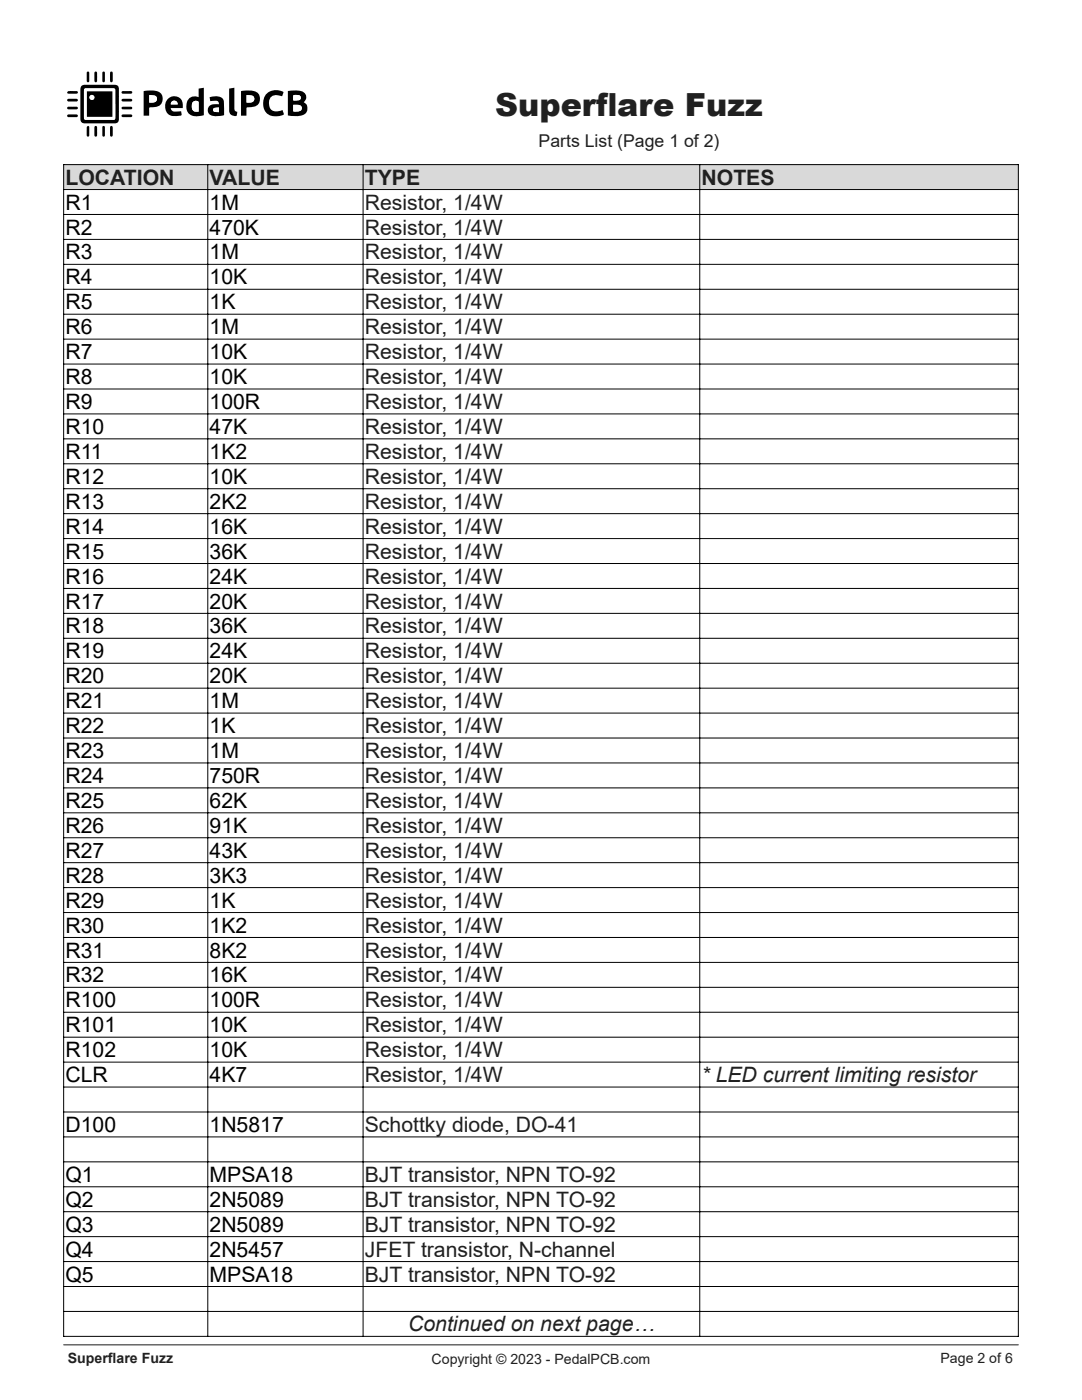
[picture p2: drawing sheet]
<svg xmlns="http://www.w3.org/2000/svg" width="216mm" height="279mm" viewBox="0 0 216 279" stroke-linecap="round" stroke-linejoin="round" font-family="sans-serif">
<path d="M12.7 268.4h190.5" fill="none" stroke="#231f20" stroke-width=".2"/>
<path d="M12.7 12.7v16.4h49.3v-16.4zM16.3 17.1a3.5 3.5 0 0 0-.3 2.2v3a3.4 3.4 0 0 0 .3 2.1 3.5 3.5 0 0 0 2.1 .2h3a3.5 3.5 0 0 0 2.1-.2l.2-.7v-5.4a.99 .99 0 0 0-.9-1.4h-4.4a3.5 3.5 0 0 0-2.1 .2zM57.4 18.2v4.8l1.6 .2a1.84 1.84 0 0 0 2.3-1.7 1.09 1.09 0 0 0-.7-1.1 1.31 1.31 0 0 0 .4-1.5 1.31 1.31 0 0 0-1.4-.8zM39.6 17.7v1.7a1.77 1.77 0 0 0-1.9 .3 1.77 1.77 0 0 0-.5 1.8 1.92 1.92 0 0 0 2.5 1.7l1-.2v-5.5zM28.7 18.2v4.9h1.1v-1.6l.2-.1a1.92 1.92 0 0 0 2.5-1.9 1.67 1.67 0 0 0-1.9-1.4zM48.1 18.2v4.9h1.1v-1.6a4.5 4.5 0 0 0 2.2-.6 1.7 1.7 0 0 0 .3-2 1.7 1.7 0 0 0-1.8-.8zM53.1 18.8a2.66 2.66 0 0 0-.3 3.2 2.66 2.66 0 0 0 3 1.2l.9-.4-.3-.8a1.79 1.79 0 0 1-2.6-.6l-.1-.3a1.58 1.58 0 0 1 .5-1.8 1.58 1.58 0 0 1 1.8-.1h.3l.3-.8a2.76 2.76 0 0 0-3.5 .4zM33.6 19.7a2.03 2.03 0 0 0-.4 2.5 2.03 2.03 0 0 0 2.4 .9l.6-.1-.1-.8-.9 .1a.86 .86 0 0 1-1.1-.7h2.4a1.78 1.78 0 0 0-.7-2.1 1.78 1.78 0 0 0-2.2 .2zM41.8 19.4l.2 .8 .8-.1a.64 .64 0 0 1 .9 .7 1.94 1.94 0 0 0-2.2 .8 1.21 1.21 0 0 0 1.4 1.6l1.8-.2v-2.2a1.44 1.44 0 0 0-2-1.6zM45.7 17.7v3.8a1.19 1.19 0 0 0 .3 1.3 1.19 1.19 0 0 0 1.2 .3l.2-.8a.59 .59 0 0 1-.6-.7v-4.1zM13.4 19.8v.3l.3 .2h1.5l.3-.3-.3-.3zM24.3 19.8v.3l.3 .2h1.5l.3-.3-.3-.3zM13.4 23v.3l.3 .1h1.5l.3-.3-.3-.3zM24.3 22.9v.4l.3 .1h1.5l.3-.3-.3-.3zM18.9 25.2l-.1 1.8 .3 .3 .2-.1 .1-.2v-1.5l-.1-.3zM18.9 14.3l-.1 1.8 .3 .3 .3-.3v-1.5l-.1-.3zM24.3 18.3v.3l.2 .1h1.6l.3-.3-.3-.2zM24.3 21.4v.3l.2 .1h1.6l.3-.3-.3-.2zM22.1 14.3l-.1 1.8 .2 .3 .3-.3v-1.5l-.1-.3zM22.1 25.2l-.1 1.8 .2 .3 .3-.3v-1.6l-.1-.2zM13.4 21.4v.3l.3 .1h1.5l.3-.2-.3-.3zM13.5 18.3l-.1 .3 .3 .1h1.5l.3-.3-.3-.2zM20.5 14.3l-.1 1.8 .3 .3 .2-.3v-1.5l-.1-.3zM17.4 25.2l-.1 1.8 .3 .3 .2-.3v-1.6l-.1-.2zM17.4 14.3l-.1 1.8 .3 .3 .2-.3v-1.5l-.1-.3zM20.5 25.2l-.1 1.8 .3 .3 .2-.3v-1.6l-.1-.2z" fill-rule="evenodd" fill="#fff"/>
<g fill="#000">
<path d="M13.5 18.3l1.7-.1 .3 .2-.3 .3h-1.5l-.3-.1z" fill-rule="evenodd"/>
<path d="M17.4 14.3h.3l.1 .3v1.5l-.2 .3-.3-.3z" fill-rule="evenodd"/>
<path d="M18.9 14.3h.4l.1 .3v1.5l-.3 .3-.3-.3z" fill-rule="evenodd"/>
<path d="M20.5 14.3h.3l.1 .3v1.5l-.2 .3-.3-.3z" fill-rule="evenodd"/>
<path d="M22.1 14.3h.3l.1 .3v1.5l-.3 .3-.2-.3z" fill-rule="evenodd"/>
<path d="M24.3 19.8l1.8-.1 .3 .3-.3 .3h-1.5l-.3-.2z" fill-rule="evenodd"/>
<path d="M24.3 18.3l1.8-.1 .3 .2-.3 .3h-1.6l-.2-.1z" fill-rule="evenodd"/>
<path d="M28.7 18.2l.2-.1a5.1 5.1 0 0 1 3 .4 1.71 1.71 0 0 1 .4 2 1.71 1.71 0 0 1-2 .9l-.5 .1v1.6h-1.1zM29.8 19v1.5a1.44 1.44 0 0 0 1.5-.5 .77 .77 0 0 0-.2-.8 .77 .77 0 0 0-.8-.2z" fill-rule="evenodd"/>
<path d="M39.6 17.7l1.1-.2v5.5a2.72 2.72 0 0 1-3.3-.7 2.21 2.21 0 0 1 1-3l1.2 .1zM38.5 20.3a1.19 1.19 0 0 0 .6 2h.5v-2a.78 .78 0 0 0-1.1 0z" fill-rule="evenodd"/>
<path d="M45.7 17.7l1.1-.2v4.1a.59 .59 0 0 0 .6 .7l-.2 .8a1.19 1.19 0 0 1-1.2-.3 1.19 1.19 0 0 1-.3-1.3z" fill-rule="evenodd"/>
<path d="M48.1 18.2l.2-.1a4.9 4.9 0 0 1 3.2 .5 1.7 1.7 0 0 1 .2 2 1.7 1.7 0 0 1-1.8 .8l-.7 .1v1.6h-1.1zM49.2 19v1.5a1.06 1.06 0 0 0 1.5-1 1.38 1.38 0 0 0-1.5-.5z" fill-rule="evenodd"/>
<path d="M57.4 18.2l1.7-.2a1.65 1.65 0 0 1 2 1.4l-.1 .4-.4 .6a1.41 1.41 0 0 1 .7 1.6 1.41 1.41 0 0 1-1.3 1.1l-1 .1-1.6-.2zM58.5 20.9v1.3l.7 .1a.74 .74 0 0 0 .9-.3 .74 .74 0 0 0 0-.9l-.6-.2zM58.6 19l-.1 .9a1.42 1.42 0 0 0 1.5-.2 .67 .67 0 0 0-.2-.7 .67 .67 0 0 0-.7-.1z" fill-rule="evenodd"/>
<path d="M13.4 21.4l1.8-.1 .3 .3-.3 .2h-1.5l-.3-.1z" fill-rule="evenodd"/>
<path d="M13.4 23l1.8-.2 .3 .3-.3 .3h-1.5l-.3-.1z" fill-rule="evenodd"/>
<path d="M13.4 19.8l1.8-.1 .3 .3-.3 .3h-1.5l-.3-.2z" fill-rule="evenodd"/>
<path d="M17.4 25.2h.3l.1 .2v1.6l-.2 .3-.3-.3z" fill-rule="evenodd"/>
<path d="M18.9 25.2h.4l.1 .3v1.5l-.1 .2-.2 .1-.3-.3z" fill-rule="evenodd"/>
<path d="M20.5 25.2h.3l.1 .2v1.6l-.2 .3-.3-.3z" fill-rule="evenodd"/>
<path d="M22.1 25.2h.3l.1 .2v1.6l-.3 .3-.2-.3z" fill-rule="evenodd"/>
<path d="M16.3 17.1a3.5 3.5 0 0 1 2.1-.2h3a3.6 3.6 0 0 1 2.1 .2l.2 .7v5.4a.99 .99 0 0 1-.9 1.4h-4.4a3.5 3.5 0 0 1-2.1-.2 3.4 3.4 0 0 1-.3-2.1v-3a3.5 3.5 0 0 1 .3-2.2zM16.9 17.7l-.1 .3v5.8l.4 .1h5.6l.2-.3v-5.8l-.4-.2z" fill-rule="evenodd"/>
<path d="M24.3 21.4l1.8-.1 .3 .2-.3 .3h-1.6l-.2-.1z" fill-rule="evenodd"/>
<path d="M24.3 22.9l1.8-.1 .3 .3-.3 .3h-1.5l-.3-.1z" fill-rule="evenodd"/>
<path d="M33.6 19.7a1.78 1.78 0 0 1 2.2-.2 1.78 1.78 0 0 1 .7 2.1h-2.4a1 1 0 0 0 1.4 .7l.6-.1 .1 .7a2.8 2.8 0 0 1-2.8-.3 2.32 2.32 0 0 1 .2-2.9zM34.2 20.3l-.1 .5h1.4a.7 .7 0 0 0-.5-.7 .7 .7 0 0 0-.8 .2z" fill-rule="evenodd"/>
<path d="M41.8 19.4a2.18 2.18 0 0 1 2.8 .6l.1 3a3.7 3.7 0 0 1-2.9-.2 1.24 1.24 0 0 1-.1-1.5 1.24 1.24 0 0 1 1.4-.5h.6a.74 .74 0 0 0-.4-.7 .74 .74 0 0 0-.8 0l-.5 .1zM42.6 21.6l-.1 .1a.41 .41 0 0 0 .3 .6l.9 .1v-.9z" fill-rule="evenodd"/>
<path d="M53.1 18.8a2.76 2.76 0 0 1 3.5-.4l-.3 .8h-.3a1.67 1.67 0 0 0-2.3 .7 1.67 1.67 0 0 0 .9 2.3h.7l1.1-.2 .3 .8a2.7 2.7 0 0 1-4.1-1.5v-1.3z" fill-rule="evenodd"/>
</g>
<g fill="#fff">
<path d="M16.9 17.7l5.7-.1 .4 .2v5.8l-.2 .3h-5.6l-.4-.1v-5.8zM17.3 18.2v5.1h5.1v-5.1z" fill-rule="evenodd"/>
<path d="M58.5 20.9h.7a.74 .74 0 0 1 .8 .2 .74 .74 0 0 1 .1 .9l-.5 .2h-1.1z" fill-rule="evenodd"/>
<path d="M58.6 19l.5-.1a.64 .64 0 0 1 .7 .2 .64 .64 0 0 1 .1 .8l-1.4 .1z" fill-rule="evenodd"/>
<path d="M38.5 20.3a.72 .72 0 0 1 1.1 .1v1.9a1.03 1.03 0 0 1-1.1-.2 1.03 1.03 0 0 1-.2-1.1z" fill-rule="evenodd"/>
<path d="M29.8 19h.5a.78 .78 0 0 1 1 .8 .78 .78 0 0 1-1.1 .7h-.4z" fill-rule="evenodd"/>
<path d="M49.2 19h.5a.79 .79 0 0 1 1 .8 .79 .79 0 0 1-1 .7h-.5z" fill-rule="evenodd"/>
<path d="M34.2 20.3a.7 .7 0 0 1 .8-.2 .7 .7 0 0 1 .5 .7h-1.4z" fill-rule="evenodd"/>
<path d="M42.6 21.6l1.1-.1v.9l-.9-.1a.42 .42 0 0 1-.3-.3 .42 .42 0 0 1 .1-.4z" fill-rule="evenodd"/>
</g>
<path d="M17.3 18.2v5.1h5.1v-5.1zM17.9 19.4a.49 .49 0 0 0 .9 0 .49 .49 0 0 0-.9 0z" fill-rule="evenodd" fill="#000"/>
<circle cx="18.3" cy="19.4" r=".49" fill="#fff"/>
<path d="M12.7 32.9h190.5v4.9h-190.5z" fill-rule="evenodd" fill="#d9d9d9"/>
<path d="M139.6 127.4v64.7h63.6v-64.7zM139.6 197v5h63.6v-5z" fill-rule="evenodd" fill="#fff"/>
<g fill="none" stroke="#000" stroke-width=".2">
<path d="M12.7 32.8v234M12.7 32.9h190.5M12.7 37.8h190.5M41.5 32.9v233.8M72.4 32.9v233.8M139.6 32.9v233.8M203.2 32.8v234M12.7 42.8h190.5M12.7 47.8h190.5M12.7 52.8h190.5M12.7 57.7h190.5M12.7 62.7h190.5"/>
<path d="M12.7 67.7h190.5M12.7 72.7h190.5M12.7 77.6h190.5M12.7 82.6h190.5M12.7 87.6h190.5M12.7 92.6h190.5M12.7 97.5h190.5M12.7 102.5h190.5M12.7 107.5h190.5M12.7 112.5h190.5M12.7 117.4h190.5M12.7 122.4h190.5"/>
<path d="M12.7 127.4h190.5M12.7 132.4h190.5M12.7 137.3h190.5M12.7 142.3h190.5M12.7 147.3h190.5M12.7 152.3h190.5M12.7 157.2h190.5M12.7 162.2h190.5M12.7 167.2h190.5M12.7 172.2h190.5M12.7 177.1h190.5M12.7 182.1h190.5"/>
<path d="M12.7 187.1h190.5M12.7 192.1h190.5M12.7 197h190.5M12.7 202h190.5M12.7 207h190.5M12.7 212h190.5M12.7 216.9h190.5M12.7 221.9h190.5M12.7 226.9h190.5M12.7 231.9h190.5M12.7 236.8h190.5M12.7 241.8h190.5"/>
<path d="M12.7 246.8h190.5M12.7 251.8h190.5M12.7 256.7h190.5M12.7 261.7h190.5M12.7 266.7h190.5"/>
</g>
<g font-size="6.3" fill="#231f20">
<text x="98.8" y="23.1">Superf</text>
<text x="118.9" y="23.1">lare Fuzz</text>
</g>
<g font-size="4.2" fill="#231f20">
<text x="13.1" y="36.9">LOCATION</text>
<text x="41.8" y="36.9">VALUE</text>
<text x="72.8" y="36.9">TYPE</text>
<text x="72.8" y="41.8">Resistor, 1/4W</text>
<text x="140" y="36.9">NOTES</text>
<text x="72.8" y="46.8">Resistor, 1/4W</text>
<text x="72.8" y="51.8">Resistor, 1/4W</text>
<text x="72.8" y="56.8">Resistor, 1/4W</text>
<text x="72.8" y="61.7">Resistor, 1/4W</text>
<text x="72.8" y="66.7">Resistor, 1/4W</text>
<text x="72.8" y="71.7">Resistor, 1/4W</text>
<text x="72.8" y="76.7">Resistor, 1/4W</text>
<text x="72.8" y="81.6">Resistor, 1/4W</text>
<text x="72.8" y="86.6">Resistor, 1/4W</text>
<text x="72.8" y="91.6">Resistor, 1/4W</text>
<text x="72.8" y="96.6">Resistor, 1/4W</text>
<text x="72.8" y="101.5">Resistor, 1/4W</text>
<text x="72.8" y="106.5">Resistor, 1/4W</text>
<text x="72.8" y="111.5">Resistor, 1/4W</text>
<text x="72.8" y="116.5">Resistor, 1/4W</text>
<text x="72.8" y="121.4">Resistor, 1/4W</text>
<text x="72.8" y="126.4">Resistor, 1/4W</text>
<text x="72.8" y="131.4">Resistor, 1/4W</text>
<text x="72.8" y="136.4">Resistor, 1/4W</text>
<text x="72.8" y="141.3">Resistor, 1/4W</text>
<text x="72.8" y="146.3">Resistor, 1/4W</text>
<text x="72.8" y="151.3">Resistor, 1/4W</text>
<text x="72.8" y="156.3">Resistor, 1/4W</text>
<text x="72.8" y="161.2">Resistor, 1/4W</text>
<text x="72.8" y="166.2">Resistor, 1/4W</text>
<text x="72.8" y="171.2">Resistor, 1/4W</text>
<text x="72.8" y="176.2">Resistor, 1/4W</text>
<text x="72.8" y="181.1">Resistor, 1/4W</text>
<text x="72.8" y="186.1">Resistor, 1/4W</text>
<text x="72.8" y="191.1">Resistor, 1/4W</text>
<text x="72.8" y="196.1">Resistor, 1/4W</text>
<text x="72.8" y="201">Resistor, 1/4W</text>
<text x="72.8" y="206">Resistor, 1/4W</text>
<text x="72.8" y="211">Resistor, 1/4W</text>
<text x="72.8" y="216">Resistor, 1/4W</text>
<text x="140" y="216">* LED current limiting resistor</text>
<text x="72.8" y="225.9">Schottky diode, DO-41</text>
<text x="72.8" y="235.9">BJT transistor, NPN TO-92</text>
<text x="72.8" y="240.9">BJT transistor, NPN TO-92</text>
<text x="72.8" y="245.8">BJT transistor, NPN TO-92</text>
<text x="72.8" y="250.8">JFET transistor, N-channel</text>
<text x="72.8" y="255.8">BJT transistor, NPN TO-92</text>
<text x="81.4" y="265.7">Continued on next page…</text>
</g>
<g font-size="4.2">
<text x="13.1" y="41.8">R1</text>
<text x="41.8" y="41.8">1M</text>
<text x="13.1" y="46.8">R2</text>
<text x="41.8" y="46.8">470K</text>
<text x="13.1" y="51.8">R3</text>
<text x="41.8" y="51.8">1M</text>
<text x="13.1" y="56.8">R4</text>
<text x="41.8" y="56.8">10K</text>
<text x="13.1" y="61.7">R5</text>
<text x="41.8" y="61.7">1K</text>
<text x="13.1" y="66.7">R6</text>
<text x="13.1" y="71.7">R7</text>
<text x="41.8" y="66.7">1M</text>
<text x="41.8" y="71.7">10K</text>
<text x="13.1" y="76.7">R8</text>
<text x="41.8" y="76.7">10K</text>
<text x="13.1" y="81.6">R9</text>
<text x="41.8" y="81.6">100R</text>
<text x="13.1" y="86.6">R10</text>
<text x="41.8" y="86.6">47K</text>
<text x="13.1" y="91.6">R11</text>
<text x="41.8" y="91.6">1K2</text>
<text x="13.1" y="96.6">R12</text>
<text x="13.1" y="101.5">R13</text>
<text x="41.8" y="96.6">10K</text>
<text x="41.8" y="101.5">2K2</text>
<text x="13.1" y="106.5">R14</text>
<text x="41.8" y="106.5">16K</text>
<text x="13.1" y="111.5">R15</text>
<text x="41.8" y="111.5">36K</text>
<text x="13.1" y="116.5">R16</text>
<text x="41.8" y="116.5">24K</text>
<text x="13.1" y="121.4">R17</text>
<text x="41.8" y="121.4">20K</text>
<text x="13.1" y="126.4">R18</text>
<text x="13.1" y="131.4">R19</text>
<text x="41.8" y="126.4">36K</text>
<text x="41.8" y="131.4">24K</text>
<text x="13.1" y="136.4">R20</text>
<text x="41.8" y="136.4">20K</text>
<text x="13.1" y="141.3">R21</text>
<text x="41.8" y="141.3">1M</text>
<text x="13.1" y="146.3">R22</text>
<text x="41.8" y="146.3">1K</text>
<text x="13.1" y="151.3">R23</text>
<text x="41.8" y="151.3">1M</text>
<text x="13.1" y="156.3">R24</text>
<text x="13.1" y="161.2">R25</text>
<text x="41.8" y="156.3">750R</text>
<text x="41.8" y="161.2">62K</text>
<text x="13.1" y="166.2">R26</text>
<text x="41.8" y="166.2">91K</text>
<text x="13.1" y="171.2">R27</text>
<text x="41.8" y="171.2">43K</text>
<text x="13.1" y="176.2">R28</text>
<text x="41.8" y="176.2">3K3</text>
<text x="13.1" y="181.1">R29</text>
<text x="41.8" y="181.1">1K</text>
<text x="13.1" y="186.1">R30</text>
<text x="13.1" y="191.1">R31</text>
<text x="41.8" y="186.1">1K2</text>
<text x="41.8" y="191.1">8K2</text>
<text x="13.1" y="196.1">R32</text>
<text x="41.8" y="196.1">16K</text>
<text x="13.1" y="201">R100</text>
<text x="41.8" y="201">100R</text>
<text x="13.1" y="206">R101</text>
<text x="41.8" y="206">10K</text>
<text x="13.1" y="211">R102</text>
<text x="13.1" y="216">CLR</text>
<text x="41.8" y="211">10K</text>
<text x="41.8" y="216">4K7</text>
<text x="13.1" y="225.9">D100</text>
<text x="41.8" y="225.9">1N5817</text>
<text x="13.1" y="235.9">Q1</text>
<text x="41.8" y="235.9">MPSA18</text>
<text x="13.1" y="240.9">Q2</text>
<text x="13.1" y="245.8">Q3</text>
<text x="41.8" y="240.9">2N5089</text>
<text x="41.8" y="245.8">2N5089</text>
<text x="13.1" y="250.8">Q4</text>
<text x="41.8" y="250.8">2N5457</text>
<text x="13.1" y="255.8">Q5</text>
<text x="41.8" y="255.8">MPSA18</text>
</g>
<text font-size="3.5" fill="#231f20" x="107.5" y="29.3">Parts List (Page 1 of 2)</text>
<g font-size="2.8" fill="#231f20">
<text x="13.5" y="272">Superf</text>
<text x="21.5" y="272">lare Fuzz</text>
<text x="86.1" y="272.2">Copyright © 2023 - PedalPCB.com</text>
<text x="187.7" y="272">Page 2 of 6</text>
</g>
</svg>
